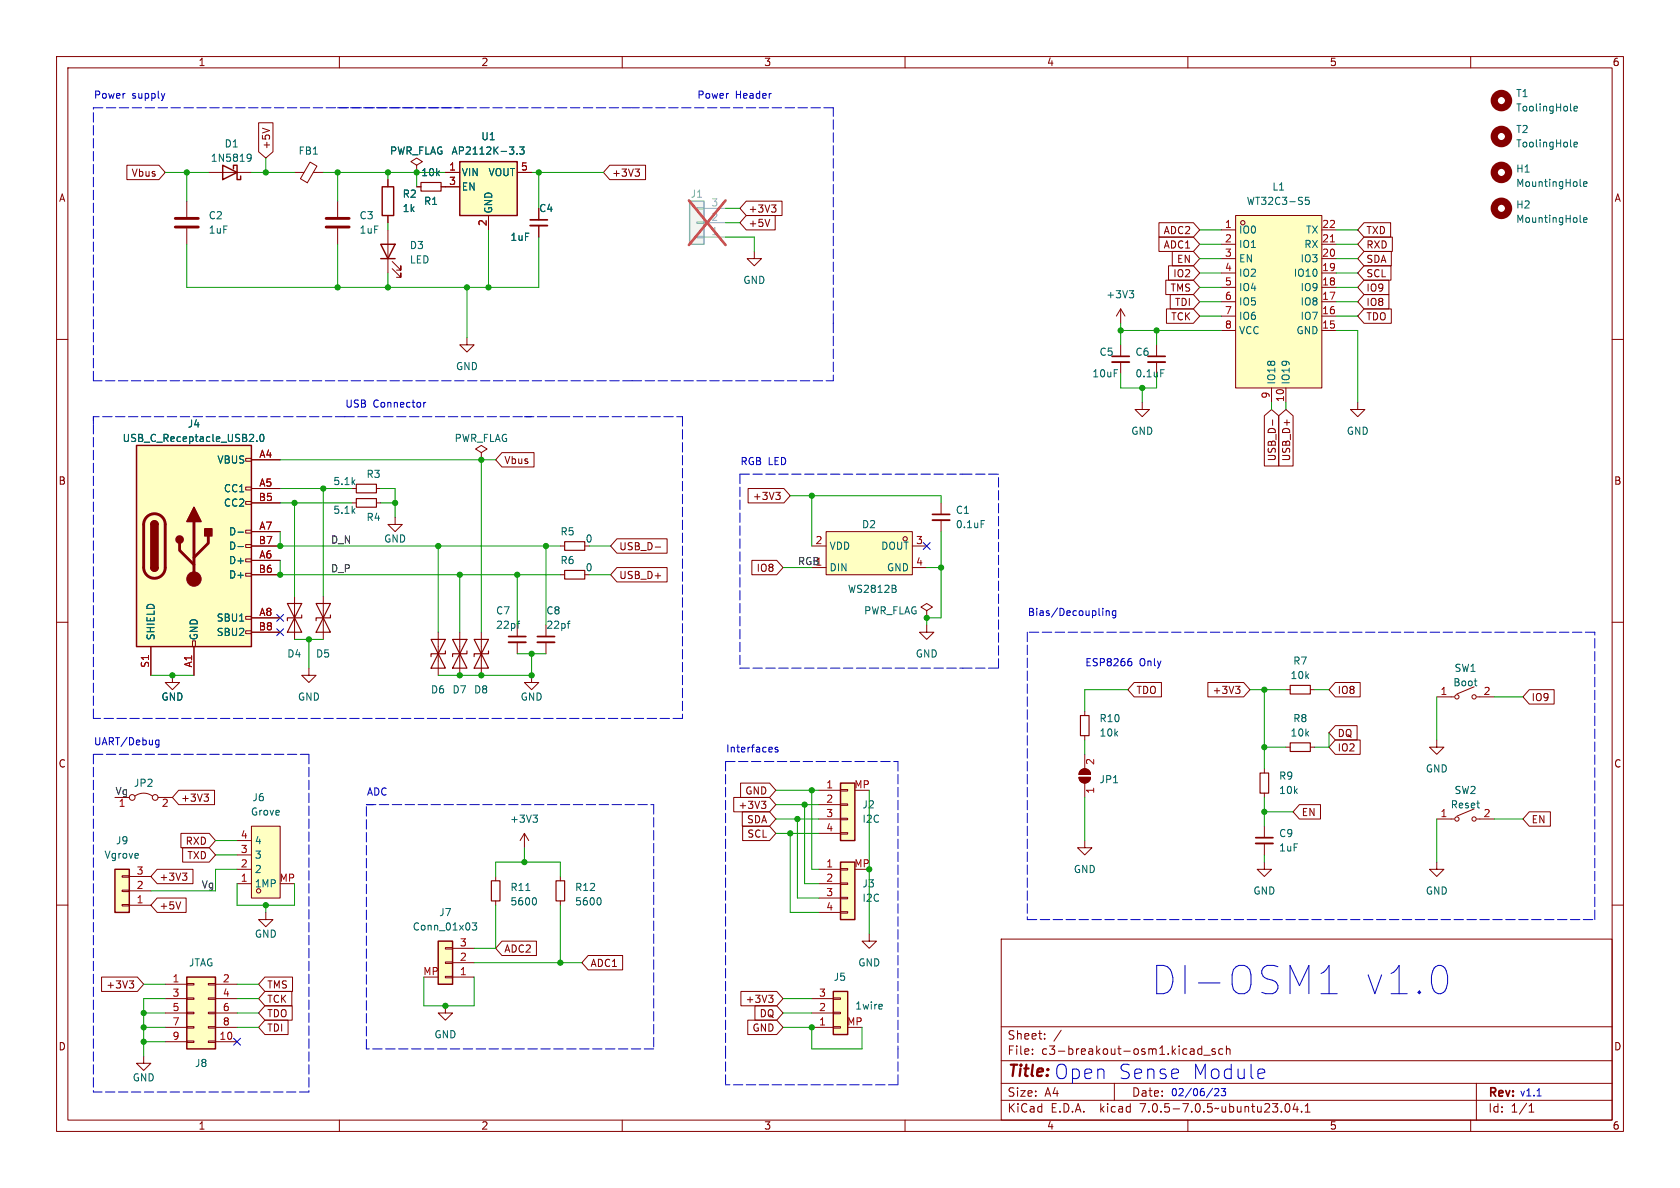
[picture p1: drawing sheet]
<svg xmlns="http://www.w3.org/2000/svg" width="297mm" height="210mm" viewBox="0 0 297 210" stroke-linecap="round" stroke-linejoin="round" font-family="sans-serif">
<g fill="none" stroke="#840000" stroke-width=".18">
<path d="M10 10h277v190h-277zM12 12h273v186h-273zM60 10v2M110 10v2M160 10v2M210 10v2M260 10v2M22.4 29.2h5.7l1.1 1.3-1.1 1.3h-5.7zM33 35.6v2.8M36.8 30.5h7.6M45.7 21.7h2.6v5.1l-1.3 1.1-1.3-1.1zM46.4 22.7l1.3 .4"/>
<path d="M52.1 30.5h1.6M54.8 28.7l1.2 .7-1.7 2.9-1.2-.7zM55.4 30.5h1.7M59.7 35.6v2.8M68.6 31.8v1.2M68.6 38.1v1.3M73.7 29.2l1-.6-1-.7-1.1 .7 1.1 .6v1.3M73.7 30.5h.1M73.7 33h.7M78 33h3.3M78.7 30.5h2.6M86.4 38.1v2.5"/>
<path d="M91.4 30.5h2.6M95.2 36.8v2.1M95.2 39.9v2M107.8 29.2h6.3v2.6h-6.3l-1.1-1.3zM112.3 29.9h.7l-.4 .5M112.8 30.4l.2 .2v.3l-.2 .3M131.9 35.6h6.4v2.5h-6.4l-1.1-1.3zM131.9 38.1h5.1v2.5h-5.1l-1.1-1.2zM136.1 38.8l-.4 1.2M136.4 36.2h.8l-.4 .5M136.9 36.7l.3 .3v.3l-.3 .2M204.9 39.4h6.1l1.1 1.2-1.1 1.3h-6.1z"/>
<path d="M218.4 38.1h15.3v30.5h-15.3zM241.1 39.4h4.7v2.5h-4.7l-1.1-1.3zM10 60h2M33 40.4v2.8M59.7 40.4v2.8M68.6 40.6v7.7M69.3 47.5l1.6 1.5v-.7v.7h-.8M69.3 46.2l1.6 1.6v-.8v.8h-.8M82.5 59.7v1.3h1.3l-1.3 1.2-1.2-1.2h1.2M133.3 44.5v1.2h1.3l-1.3 1.3-1.2-1.3h1.2M198.1 54.6v2.6M198.1 54.6l-.7 1.3"/>
<path d="M198.1 54.6l.8 1.3M204.9 41.9h6.1l1.1 1.3-1.1 1.3h-6.1zM206.1 49.5h4.9l1.1 1.3-1.1 1.3h-4.9zM206.2 54.6h4.8l1.1 1.3-1.1 1.3h-4.8zM206.6 47h4.4l1.1 1.3-1.1 1.2h-4.4zM206.9 52.1h4.1l1.1 1.2-1.1 1.3h-4.1zM207.2 44.4h3.8l1.1 1.3-1.1 1.3h-3.8zM215.9 40.6h2.5M215.9 58.4h2.5M215.9 55.9h2.5M215.9 53.3h2.5M215.9 50.8h2.5"/>
<path d="M215.9 48.3h2.5M215.9 43.2h2.5M215.9 45.7h2.5M233.7 40.6h2.5M233.7 58.4h2.5M233.7 55.9h2.5M233.7 53.3h2.5M233.7 50.8h2.5M233.7 48.3h2.5M233.7 43.2h2.5M233.7 45.7h2.5M241.1 41.9h5v2.6h-5l-1.1-1.3z"/>
<path d="M241.1 54.6h4.9v2.6h-4.9l-1.1-1.3zM241.1 52.1h4.4v2.5h-4.4l-1.1-1.3zM241.1 49.5h4.4v2.6h-4.4l-1.1-1.3zM241.1 47h4.8v2.5h-4.8l-1.1-1.2zM241.1 44.4h4.9v2.6h-4.9l-1.1-1.3zM285 60h2M198.1 61v2M198.1 64v2M201.9 71.1v1.3h1.3l-1.3 1.3-1.2-1.3h1.2M204.5 61v2M204.5 64v2M223.5 73.5l1.3-1.1 1.3 1.1v8.9h-2.6z"/>
<path d="M224.8 68.6v2.5M225 74.2v1M226.1 73.5l1.2-1.1 1.3 1.1v8.9h-2.5zM227.3 68.6v2.5M240 71.1v1.3h1.3l-1.3 1.3-1.2-1.3h1.2M43.4 98.8h1v.5h-1zM43.4 96.3h1v.5h-1zM43.4 93.7h1v.5h-1zM43.4 88.6h1v.6h-1zM43.4 86.1h1v.5h-1zM43.4 81h1v.5h-1zM44.4 96.5h5.1"/>
<path d="M44.4 88.9h5.1M44.4 86.4h5.1M44.4 81.3h5.1M44.4 99.1h5.1M44.4 94h5.1M62.2 88.9h.8M62.2 86.4h.8M66.5 88.9h.8M66.5 86.4h.8M69.8 91.4v1.3h-1.2l1.2 1.3 1.3-1.3h-1.3M85.1 80l1-.6-1-.7-1 .7 1 .6v1.3M85.1 81.3h.1"/>
<path d="M88.7 80h5.7v2.6h-5.7l-1.1-1.3zM99.1 96.5h.7M109.1 95.2h8.8v2.6h-8.8l-1.2-1.3zM115.8 96.7h1M132.3 86.4h6.3l1.1 1.2-1.1 1.3h-6.3zM132.9 99.1h4.4l1.1 1.2-1.1 1.3h-4.4zM137.1 87h.8l-.4 .5M137.7 87.5l.2 .3v.3l-.2 .2M143.5 96.5h2.5M146 94h15.3v7.6h-15.3zM161.3 96.5h2.5M166.4 88.9v2"/>
<path d="M166.4 91.9v2.1M10 110h2M26.7 114.3v5.1M30.5 119.4v1.3h-1.3l1.3 1.2 1.2-1.2h-1.2M34 113.3h.5v1h-.5zM34.3 114.3v5.1M43.4 111.5h1v.5h-1zM43.4 109h1v.5h-1zM43.4 101.3h1v.6h-1zM44.4 101.6h5.1M44.4 109.2h5.1M44.4 111.8h5.1"/>
<path d="M52.1 105.4v7.6M54.6 118.1v1.3h1.3l-1.3 1.3-1.3-1.3h1.3M57.1 105.4v7.6M77.5 111.8v7.6M81.3 111.8v7.6M85.1 111.8v7.6M91.4 110.5v2M91.4 113.5v2.1M94 119.4v1.3h1.2l-1.2 1.2-1.3-1.2h1.3M96.5 110.5v2M96.5 113.5v2.1M99.1 101.6h.7"/>
<path d="M109.1 100.3h8.8v2.6h-8.8l-1.2-1.3zM143.5 100.3h2.5M161.3 100.3h2.5M163.8 110.5v1.3h1.3l-1.3 1.2-1.2-1.2h1.2M163.8 108l1-.7-1-.6-1 .6 1 .7v1.2M163.8 109.2h.1M285 110h2M31.6 139.7h6.3v2.5h-6.3l-1.1-1.2zM130.9 138.4h5.1l1.2 1.3-1.2 1.3h-5.1zM144.8 139.7h3.8M148.6 139.6h1.3v.2h-1.3zM190.8 137.4h2a1.02 1.02 0 0 1-1 1 1.02 1.02 0 0 1-1-1z"/>
<path d="M191.1 136.2a1.02 1.02 0 0 1 1.1-.2 1.02 1.02 0 0 1 .6 .9h-2zM191.8 125.7v.8M191.8 130v.8M191.8 133.4v2.5M191.8 138.4v2.6M200.5 120.6h4.8v2.6h-4.8l-1.1-1.3zM213.5 120.6h6.4l1.1 1.3-1.1 1.3h-6.4zM218.4 121.3h.8l-.4 .5M219 121.8l.2 .2v.3l-.2 .3M223.5 135.9v.8M227.3 121.9h.8M227.3 132.1h.8"/>
<path d="M231.6 121.9h.8M231.6 132.1h.8M236.1 130.8h4.4v2.6h-4.4l-1.2-1.3zM236.1 128.3h3.8v2.5h-3.8l-1.2-1.3zM236.1 120.6h4.4v2.6h-4.4l-1.2-1.3zM254 130.8v1.3h1.3l-1.3 1.3-1.3-1.3h1.3M254 123.2h3.1M260.6 121.4l-3 1.3M261.1 123.2h3.1M270.4 121.9h4.4v2.6h-4.4l-1.2-1.3zM10 160h2M21.6 154.8h1.3v.3h-1.3z"/>
<path d="M21.6 157.4h1.3v.2h-1.3zM21.6 159.9h1.3v.2h-1.3zM22.9 157.5h3.8M22.9 154.9h3.8M23.9 140.7a2.54 2.54 0 0 1 3 0M27.8 158.7h5.1v2.6h-5.1l-1.1-1.3zM27.8 153.7h6.3v2.5h-6.3l-1.1-1.3zM27.9 141h2.6M31.9 159.4l-.4 1.3M32 147.3h5l1.1 1.3-1.1 1.3h-5zM32.3 154.3h.7l-.4 .5M32.3 149.9h4.7l1.1 1.2-1.1 1.3h-4.7z"/>
<path d="M32.8 154.8l.2 .3v.3l-.2 .2M36.1 140.4h.7l-.4 .5M36.6 140.9l.2 .2v.3l-.2 .2M41.9 156.2h2.5M41.9 153.7h2.5M41.9 151.1h2.5M41.9 148.6h2.5M44.4 146.1h5.1v12.7h-5.1zM87.6 154.9v.8M87.6 159.3v.7M92.7 147.3l-.8 1.3M92.7 147.3v2.6"/>
<path d="M92.7 147.3l.8 1.3M99.1 154.9v.8M99.1 159.3v.7M129.7 141h6.3l1.2 1.2-1.2 1.3h-6.3zM131.2 143.5h4.8l1.2 1.3-1.2 1.3h-4.8zM131.3 146h4.7l1.2 1.3-1.2 1.3h-4.7zM134.6 141.6h.8l-.4 .5M135.1 142.1l.3 .3v.3l-.3 .2M144.8 144.8h3.8M144.8 156.2h3.8M144.8 153.7h3.8M144.8 142.2h3.8"/>
<path d="M144.8 147.3h3.8M144.8 158.8h3.8M148.6 147.2h1.3v.2h-1.3zM148.6 144.7h1.3v.2h-1.3zM148.6 142.1h1.3v.3h-1.3zM148.6 158.6h1.3v.3h-1.3zM148.6 156.1h1.3v.2h-1.3zM148.6 153.5h1.3v.3h-1.3zM191.8 148.6v1.3h1.2l-1.2 1.2-1.3-1.2h1.3M223.5 152.4v1.3h1.3l-1.3 1.2-1.3-1.2h1.3M223.5 140.2v.8M223.5 146.1v2"/>
<path d="M223.5 149.1v2M229.7 142.2h3.7v2.6h-3.7l-1.1-1.3zM254 152.4v1.3h1.3l-1.3 1.2-1.3-1.2h1.3M254 144.8h3.1M260.6 143l-3 1.3M261.1 144.8h3.1M270.4 143.5h3.7v2.6h-3.7l-1.2-1.3zM285 160h2M18 172.7h6.3l1.1 1.3-1.1 1.3h-6.3zM22.8 173.4h.8l-.4 .5M22.9 160h3.8M23.4 173.9l.2 .2v.3l-.2 .3"/>
<path d="M29.2 179.1h3.8M29.2 176.5h3.8M29.2 174h3.8M33 178.9h1.3v.3h-1.3zM33 176.4h1.3v.3h-1.3zM33 173.9h1.3v.2h-1.3zM36.8 178.9h1.3v.3h-1.3zM36.8 176.4h1.3v.3h-1.3zM36.8 173.9h1.3v.2h-1.3zM38.1 179.1h3.8M38.1 176.5h3.8M38.1 174h3.8"/>
<path d="M46.8 175.3h4.8v2.5h-4.8l-1.1-1.3zM46.8 172.7h4.9v2.6h-4.9l-1.1-1.3zM46.8 177.8h4.9v2.5h-4.9l-1.1-1.2zM47 161.3v1.3h-1.3l1.3 1.2 1.3-1.2h-1.3M78.7 167.5h1.3v.3h-1.3zM78.7 170.1h1.3v.2h-1.3zM78.7 172.6h1.3v.2h-1.3zM78.7 177.8v1.3h1.3l-1.3 1.2-1.2-1.2h1.2M80 172.7h3.8M80 170.2h3.8M80 167.6h3.8M88.7 166.4h6.1v2.5h-6.1l-1.1-1.3z"/>
<path d="M104 168.9h6.1v2.6h-6.1l-1.1-1.3zM131 175.3h6.3l1.1 1.2-1.1 1.3h-6.3zM133.5 177.8h3.8l1.1 1.3-1.1 1.2h-3.8zM135.9 175.9h.8l-.5 .5M136.4 176.4l.3 .3v.3l-.3 .2M143.5 179.1h3.8M143.5 176.5h3.8M144.8 161.3h3.8M147.3 176.4h1.3v.3h-1.3zM147.3 178.9h1.3v.3h-1.3zM148.6 161.2h1.3v.2h-1.3zM153.7 165.1v1.3h1.2l-1.2 1.2-1.3-1.2h1.3"/>
<path d="M177 166h108v32h-108zM25.4 186.7v1.3h1.3l-1.3 1.2-1.3-1.2h1.3M29.2 181.6h3.8M29.2 184.2h3.8M33 184h1.3v.3h-1.3zM33 181.5h1.3v.2h-1.3zM36.8 184h1.3v.3h-1.3zM36.8 181.5h1.3v.2h-1.3zM38.1 181.6h3.8M38.1 184.2h3.8M46.8 180.3h4.1v2.6h-4.1l-1.1-1.3zM60 198v2"/>
<path d="M110 198v2M132.2 180.3h5.1l1.1 1.3-1.1 1.3h-5.1zM143.5 181.6h3.8M147.3 181.5h1.3v.2h-1.3zM160 198v2M177 194.5h108M177 191.5h108M177 187.5h108M177 181.5h108M182.5 186.3v.1M182.5 185.5v.1M184.7 183.6v.1"/>
<path d="M184.7 182.8v.1M187.6 182.1l-1.3 2M197 191.5v3M210 198v2M212.5 184.9v1.5M212.5 185.5l-.5-.1-.3 .3v.4l.2 .2h.6M212.8 186.5h1.2M214.8 185.5l-.3-.1-.3 .2 .1 .2 .5 .2v.3h-.6M216.2 185.5l-.5-.1-.2 .3v.4l.1 .2h.6M216.8 185.5l.2-.1 .4 .1 .1 .9M216.8 184.9v1.5M226.5 196.5v.1"/>
<path d="M227.3 195.2l.2-.1a.81 .81 0 0 1 .6 .6 .81 .81 0 0 1-.3 .8l-.1 .1a.81 .81 0 0 1-.4-1.4zM229 195l-.4 1.1h.9M229.3 195.6v1M230.1 196.5v.1M230.7 196.6h.9M230.7 195.5l.5-.4v1.5M260 198v2M261 191.5v6.5M270.3 196.6h.9M270.3 195.5l.4-.4v1.5"/>
<circle cx="219.7" cy="39.4" r=".38"/>
<circle cx="160" cy="95.3" r=".38"/>
<circle cx="257.6" cy="123.2" r=".38"/>
<circle cx="260.6" cy="123.2" r=".38"/>
<circle cx="23.4" cy="141" r=".51"/>
<circle cx="27.4" cy="141" r=".51"/>
<circle cx="45.7" cy="157.5" r=".38"/>
<circle cx="257.6" cy="144.8" r=".38"/>
<circle cx="260.6" cy="144.8" r=".38"/>
</g>
<g fill="none" stroke="#840000" stroke-width=".2">
<path d="M74.4 32.3h3.6v1.5h-3.6zM63 88.1h3.5v1.6h-3.5zM63 85.6h3.5v1.5h-3.5zM99.8 95.8h3.6v1.5h-3.6zM50.8 106.7h2.5l-1.2 2.5zM52.1 109.2l1.2 2.6h-2.5zM53.3 108.7v.5h-2.5v.5M55.9 106.7h2.5l-1.3 2.5zM57.1 109.2l1.3 2.6h-2.5zM58.4 108.7v.5h-2.5v.5M76.2 113h2.5l-1.2 2.6zM77.5 115.6l1.2 2.5h-2.5z"/>
<path d="M78.7 115.1v.5h-2.5v.5M80 113h2.5l-1.2 2.6zM81.3 115.6l1.2 2.5h-2.5zM82.5 115.1v.5h-2.5v.5M83.8 113h2.6l-1.3 2.6zM85.1 115.6l1.3 2.5h-2.6zM86.4 115.1v.5h-2.6v.5M99.8 100.8h3.6v1.6h-3.6zM191 126.5h1.5v3.5h-1.5zM222.8 136.7h1.5v3.5h-1.5zM228.1 121.2h3.5v1.5h-3.5zM228.1 131.3h3.5v1.5h-3.5z"/>
<path d="M86.9 155.7h1.5v3.6h-1.5zM98.3 155.7h1.5v3.6h-1.5z"/>
</g>
<path d="M93.7 39.9h3.1M196.6 64h3M202.9 64h3.1M164.8 91.9h3.1M89.9 113.5h3.1M95 113.5h3M222 149.1h3" fill="none" stroke="#840000" stroke-width=".33"/>
<path d="M93.7 38.9h3.1M196.6 63h3M202.9 63h3.1M164.8 90.9h3.1M89.9 112.5h3.1M95 112.5h3M222 148.1h3" fill="none" stroke="#840000" stroke-width=".3"/>
<g fill="none" stroke="#840000" stroke-width="1.3">
<circle cx="265.4" cy="17.8" r="1.27"/>
<circle cx="265.4" cy="24.1" r="1.27"/>
<circle cx="265.4" cy="36.8" r="1.27"/>
<circle cx="265.4" cy="30.5" r="1.27"/>
</g>
<g fill="none" stroke="#006464" stroke-width=".18">
<path d="M278.3 19.2l.6-.1-.1-.3h-.4l-.1 .2v.6h.5M43.9 27.2l.4 .2a.84 .84 0 0 1-.3 1.1h-.2M44.4 27.8l-.1 .2h-.4M91.4 27.1v.1M91.9 26h.7l-.4 .5 .4 .1v.5l-.2 .1-.5-.1M231.4 34.9h-.6l-.1 .6 .2-.1h.5l.1 .2-.1 .4-.2 .1-.5-.1M278.3 25.6l.6-.2-.1-.2-.4-.1-.1 .2v.6h.5M279.4 39.3h.1M279.4 32.9l.1 .1M280 38.9l.6-.1-.1-.3h-.4l-.1 .1v.7h.5M280 32.5l.6-.1-.1-.2-.4-.1-.1 .2v.6h.5M199.6 51.4h.8l-.4 .5"/>
<path d="M200.2 51.9l.2 .2v.3l-.2 .2M45.4 77.9v.1M46.1 76.9l.1-.1a.68 .68 0 0 1 .5 .6 .68 .68 0 0 1-.5 .6l-.1-.1-.2-.3zM205.2 65.3h.6M42.1 94.1h.9M42.1 96.6h.9M173.5 92h.6M91.4 110.2h.5M91.9 109.8l-.3 .1M100.3 110.2h.5M100.8 109.8l-.3 .1M158.3 104.1l.1 .2-.1 .4"/>
<path d="M158.3 103.6v.3M260.6 120.4h.5M261 121.2h.1M94.2 144.1h.8l-.4 .5M94.7 158.8l.1 .4-.1 .7M94.8 144.6l.2 .2v.3l-.2 .3M106.1 158.8l.2 .4-.2 .7M83.5 163.1h.8l-.5 .5 .4 .1v.6l-.2 .1-.5-.1M155.8 177.5l.2 .3-.6 .2M155.9 178.3l-.1 .1"/>
</g>
<g fill="#ffffc2" stroke="#ffffc2" stroke-width=".18">
<path d="M218.4 38.1h15.3v30.5h-15.3z"/>
<path d="M146 94h15.3v7.6h-15.3z"/>
<path d="M147.3 175.3h2.6v7.6h-2.6z"/>
<path d="M33 172.7h5.1v12.7h-5.1z"/>
<path d="M44.4 146.1h5.1v12.7h-5.1z"/>
<path d="M20.3 153.7h2.6v7.6h-2.6z"/>
<path d="M24.1 78.7h20.3v35.6h-20.3z"/>
<path d="M81.3 28.6h10.1v9.5h-10.1z"/>
<path d="M148.6 138.4h2.5v10.2h-2.5z"/>
<path d="M148.6 152.4h2.5v10.2h-2.5z"/>
<path d="M77.5 166.4h2.5v7.6h-2.5z"/>
</g>
<path d="M235.2 42.8h.7" fill="none" stroke="#a90000" stroke-width=".18"/>
<g fill="#840000" stroke="#840000" stroke-width=".18">
<path d="M190.8 137.4h2a1.02 1.02 0 0 1-1 1 1.02 1.02 0 0 1-1-1z"/>
<path d="M191.1 136.2a1.02 1.02 0 0 1 1.1-.2 1.02 1.02 0 0 1 .6 .9h-2z"/>
<circle cx="34.3" cy="102.4" r="1.27"/>
</g>
<g fill="none" stroke="#840000" stroke-width=".25">
<path d="M39.4 29.2l2.5 1.3-2.5 1.3zM41.3 29.8v-.6h.6v2.6h.6v-.7M67.6 33h2v5.1h-2zM81.3 28.6h10.1v9.5h-10.1zM67.3 43.2h2.5l-1.2 2.5zM67.3 45.7h2.5M24.1 78.7h20.3v35.6h-20.3zM26.7 92.7a.64 .64 0 0 1 .6-.6 .64 .64 0 0 1 .6 .6M26.7 100.3a.64 .64 0 0 0 .6 .7 .64 .64 0 0 0 .6-.7M148.6 138.4h2.5v10.2h-2.5zM20.3 153.7h2.6v7.6h-2.6zM148.6 152.4h2.5v10.2h-2.5z"/>
<path d="M33 172.7h5.1v12.7h-5.1zM77.5 166.4h2.5v7.6h-2.5zM147.3 175.3h2.6v7.6h-2.6z"/>
</g>
<path d="M31 38.6h4.1M57.7 38.6h4M31 40.1h4.1M57.7 40.1h4M26 91.4a1.9 1.9 0 0 1 2-.4 1.9 1.9 0 0 1 1.2 1.7v7.6a1.91 1.91 0 0 1-1.9 1.9 1.91 1.91 0 0 1-1.9-1.9v-7.8l.2-.6zM31.7 96v1.3l2.6 2.5M34.3 92.2v10.2M36.8 94.7v1.3l-2.5 2.6" fill="none" stroke="#840000" stroke-width=".51"/>
<g fill="#840000" stroke="#840000" stroke-width=".25">
<path d="M26.7 100.3h1.2a.64 .64 0 0 1-.6 .7 .64 .64 0 0 1-.6-.7z"/>
<path d="M26.7 92.7h1.2v7.6h-1.2z"/>
<path d="M26.9 92.3a.64 .64 0 0 1 .6-.2 .64 .64 0 0 1 .4 .6h-1.2z"/>
<path d="M34.3 89.7l1.3 2.5h-2.6z"/>
<path d="M36.2 93.5h1.3v1.2h-1.3z"/>
<circle cx="31.7" cy="95.4" r=".63"/>
</g>
<path d="M121.9 35.6h2.6v7.6h-2.6z" fill="#f0f0f0" stroke="#f0f0f0" stroke-width=".18"/>
<path d="M123.2 36.7h1.3v.3h-1.3zM123.2 39.2h1.3v.3h-1.3zM124.5 39.4h3.8M124.5 36.8h3.8M123.2 41.8h1.3v.2h-1.3zM124.5 41.9h3.8" fill="none" stroke="#a1a1a1" stroke-width=".18"/>
<path d="M121.9 35.6h2.6v7.6h-2.6z" fill="none" stroke="#a1a1a1" stroke-width=".25"/>
<path d="M121.8 35.4l6.5 7.9M128.3 35.4l-6.5 7.9" fill="none" stroke="#eb3a3d" stroke-width=".46"/>
<g fill="none" stroke="#0000c2" stroke-width=".18">
<path d="M29.1 16.5l-.3 .9M136.2 16.5h.2M74.9 71.1v.9M75.3 71.1l-.4 .3M195 107.5v.2M195 108v.8M195.6 108v.8M195.6 108.1l.1-.1h.3l.1 .8M197.3 108h-.4l-.3 .2 .2 .5h.5M197.3 108v1l-.3 .2h-.3M199.6 116.9h.3l.2 .3-.1 .4-.4 .1M199.7 116.4h.3"/>
<path d="M27.5 131.4l.2 .3 .4-.1M28.1 130.8v1l-.2 .3-.3-.1M28.1 130.9l-.4-.1-.2 .3M137.5 132.2l-.3-.1-.2 .2 .1 .2 .4 .1v.3h-.5M233.5 175.7h2.9M233.5 172.1l.5-.2 1-1.2v5M255.7 171.6l.2 1v1.2l-.2 .9M214.4 192.4l-1.1 1.6M214.7 192.5l.5-.1 .3 .4-.8 .9h.8M215.9 192.4h.8l-.4 .5 .3 .1v.6l-.2 .1-.5-.1M222.7 189l.8 .1 .1 .5-1.2 .2M223.5 190.5l-.8 .2"/>
<path d="M271.7 193.7h.8"/>
</g>
<g fill="none" stroke="#0000c2" stroke-width=".18" stroke-dasharray="1.7 .6">
<path d="M16.5 19.1h64.8M59.7 19.1h52.1M147.3 19.1h-35.5M147.3 57.2v-38.1M147.3 57.2v10.1M16.5 67.3v-48.2M16.5 73.7v1.2M61 73.7h33M61 73.7h-44.5M92.7 73.7h6.4M99.1 73.7h21.5M111.8 67.3h-95.3"/>
<path d="M111.8 67.3h35.5M120.6 73.7v53.3M130.8 83.8v34.3M130.8 83.8h39.4M170.2 83.8h6.3M130.8 118.1h39.4M170.2 118.1h6.3M176.5 118.1v-34.3M181.6 111.8v50.8M281.9 111.8h-100.3M16.5 127v-53.3M16.5 133.4v59.6"/>
<path d="M16.5 133.4h38.1M54.6 133.4v59.6M120.6 127h-104.1M128.3 134.6v50.8M128.3 134.6h30.4M158.7 134.6v50.8M64.8 142.2h50.8M64.8 142.2h1.2M115.6 142.2v43.2M181.6 162.6h100.3M281.9 162.6v-50.8M54.6 193h-38.1"/>
<path d="M64.8 185.4v-43.2M115.6 185.4h-50.8M128.3 185.4v6.4M158.7 191.8h-30.4M158.7 185.4v6.4"/>
</g>
<g fill="none" stroke="#009600" stroke-width=".18">
<path d="M29.2 30.5h7.6M33 30.5v5.1M44.4 30.5h7.7M47 27.9v2.6M57.1 30.5h21.6M59.7 30.5v5.1M68.6 30.5v1.3M68.6 39.4v1.2M73.7 30.5v2.5M94 30.5h12.7M95.2 30.5v6.3M128.3 36.8h2.5"/>
<path d="M128.3 39.4h2.5M59.7 43.2v7.6M68.6 48.3v2.5M82.5 50.8v8.9M86.4 40.6v10.2M95.2 41.9v8.9h-62.2v-7.6M128.3 41.9h5v2.6M198.1 57.2v3.8M198.1 58.4h17.8M204.5 58.4v2.6M212.1 50.8h3.8M212.1 40.6h3.8"/>
<path d="M212.1 45.7h3.8M212.1 43.2h3.8M212.1 48.3h3.8M212.1 53.3h3.8M212.1 55.9h3.8M236.2 50.8h3.8M236.2 58.4h3.8v12.7M236.2 40.6h3.8M236.2 45.7h3.8M236.2 43.2h3.8M236.2 48.3h3.8M236.2 53.3h3.8"/>
<path d="M236.2 55.9h3.8M198.1 66v2.6h6.4v-2.6M201.9 68.6v2.5M224.8 71.1v1.3M227.3 71.1v1.3M49.5 88.9h12.7M49.5 94v2.5h49.6M49.5 99.1v2.5h49.6M49.5 86.4h12.7M49.5 81.3h38.1M52.1 88.9v16.5M57.1 86.4v19"/>
<path d="M67.3 88.9h2.5M67.3 86.4h2.5v5M77.5 96.5v15.3M85.1 81.3v30.5M96.5 96.5v14M104.1 96.5h3.8M139.7 87.6h26.7v1.3M143.5 87.6v8.9M166.4 94v15.2h-2.6v1.3M26.7 119.4h7.6M52.1 113h5M54.6 113v5.1"/>
<path d="M81.3 101.6v10.2M91.4 101.6v8.9M91.4 115.6h5.1M94 115.6v3.8h-16.5M104.1 101.6h3.8M138.4 100.3h5.1M163.8 100.3h2.6M137.2 139.7h7.6M143.5 139.7v14h1.3M153.7 139.7v25.4M191.8 130.8v2.6M199.4 121.9h-7.6v3.8"/>
<path d="M221 121.9h6.3M223.5 132.1h3.8M223.5 121.9v14M232.4 121.9h2.5M234.9 129.5v2.6h-2.5M254 123.2v7.6M264.2 123.2h5M38.1 151.1h3.8M38.1 148.6h3.8M41.9 153.7h-3.8v3.8h-11.4M41.9 156.2v3.8h10.2v-3.8M87.6 154.9v-2.5h11.5v2.5"/>
<path d="M92.7 149.9v2.5M137.2 144.8h7.6M137.2 147.3h7.6M137.2 142.2h7.6M139.7 147.3v14h5.1M141 144.8v14h3.8M142.2 142.2v14h2.6M191.8 141v7.6M223.5 143.5h5.1M223.5 141v5.1M223.5 151.1v1.3M254 144.8v7.6"/>
<path d="M264.2 144.8h5M25.4 174h3.8M25.4 179.1h3.8M29.2 176.5h-3.8v10.2M41.9 174h3.8M41.9 176.5h3.8M41.9 179.1h3.8M47 160v1.3M74.9 172.7v5.1h8.9v-5.1M83.8 170.2h19.1M87.6 160v7.6h-3.8M99.1 160v10.2"/>
<path d="M138.4 176.5h5.1M138.4 179.1h5.1M25.4 184.2h3.8M25.4 181.6h3.8M41.9 181.6h3.8M138.4 181.6h5.1v3.8h8.9v-3.8"/>
</g>
<path d="M163.2 95.9l1.2 1.2M164.4 95.9l-1.2 1.2M48.9 108.6l1.2 1.2M48.9 111.2l1.2 1.2M50.1 108.6l-1.2 1.2M50.1 111.2l-1.2 1.2M41.3 183.5l1.2 1.3M42.5 183.5l-1.2 1.3" fill="none" stroke="#000084" stroke-width=".18"/>
<g fill="#009600" stroke="#009600" stroke-width=".18">
<circle cx="47" cy="160" r=".46"/>
<circle cx="81.3" cy="119.4" r=".46"/>
<circle cx="85.1" cy="119.4" r=".46"/>
<circle cx="81.3" cy="101.6" r=".46"/>
<circle cx="91.4" cy="101.6" r=".46"/>
<circle cx="94" cy="119.4" r=".46"/>
<circle cx="54.6" cy="113" r=".46"/>
<circle cx="94" cy="115.6" r=".46"/>
<circle cx="25.4" cy="181.6" r=".46"/>
<circle cx="25.4" cy="184.2" r=".46"/>
<circle cx="25.4" cy="179.1" r=".46"/>
<circle cx="153.7" cy="153.7" r=".46"/>
<circle cx="143.5" cy="139.7" r=".46"/>
<circle cx="198.1" cy="58.4" r=".46"/>
<circle cx="204.5" cy="58.4" r=".46"/>
<circle cx="201.9" cy="68.6" r=".46"/>
<circle cx="223.5" cy="121.9" r=".46"/>
<circle cx="223.5" cy="132.1" r=".46"/>
<circle cx="99.1" cy="170.2" r=".46"/>
<circle cx="143.5" cy="181.6" r=".46"/>
<circle cx="92.7" cy="152.4" r=".46"/>
<circle cx="78.7" cy="177.8" r=".46"/>
<circle cx="139.7" cy="147.3" r=".46"/>
<circle cx="141" cy="144.8" r=".46"/>
<circle cx="142.2" cy="142.2" r=".46"/>
<circle cx="163.8" cy="109.2" r=".46"/>
<circle cx="166.4" cy="100.3" r=".46"/>
<circle cx="143.5" cy="87.6" r=".46"/>
<circle cx="223.5" cy="143.5" r=".46"/>
<circle cx="73.7" cy="30.5" r=".46"/>
<circle cx="68.6" cy="30.5" r=".46"/>
<circle cx="95.2" cy="30.5" r=".46"/>
<circle cx="86.4" cy="50.8" r=".46"/>
<circle cx="82.5" cy="50.8" r=".46"/>
<circle cx="57.1" cy="86.4" r=".46"/>
<circle cx="49.5" cy="96.5" r=".46"/>
<circle cx="52.1" cy="88.9" r=".46"/>
<circle cx="49.5" cy="101.6" r=".46"/>
<circle cx="30.5" cy="119.4" r=".46"/>
<circle cx="59.7" cy="50.8" r=".46"/>
<circle cx="68.6" cy="50.8" r=".46"/>
<circle cx="59.7" cy="30.5" r=".46"/>
<circle cx="47" cy="30.5" r=".46"/>
<circle cx="33" cy="30.5" r=".46"/>
<circle cx="85.1" cy="81.3" r=".46"/>
<circle cx="77.5" cy="96.5" r=".46"/>
<circle cx="69.8" cy="88.9" r=".46"/>
<circle cx="96.5" cy="96.5" r=".46"/>
</g>
<g font-size="7" fill="#0000c2">
<text x="203.2" y="176.3">DI-OSM1</text>
<text x="240.4" y="176.3">v1.0</text>
</g>
<g font-size="3.5" fill="#0000c2">
<text x="186.2" y="191">Open</text>
<text x="197.5" y="191">Sense</text>
<text x="210.4" y="191">Module</text>
</g>
<text font-size="2.8" fill="#840000" x="178" y="190.8">Title:</text>
<g font-size="2.1" fill="#840000">
<text x="178" y="183.9">Sheet:</text>
<text x="178" y="186.6">File:</text>
<text x="184" y="186.6">c3-breakout-osm1.kicad_sch</text>
<text x="178" y="196.8">KiCad</text>
<text x="178" y="194">Size:</text>
<text x="184.6" y="194">A4</text>
<text x="185.7" y="196.8">E.D.A.</text>
<text x="194.4" y="196.8">kicad</text>
<text x="200" y="194">Date:</text>
<text x="201.5" y="196.8">7.0.5-7.0.5~ubuntu23.04.1</text>
<text x="263" y="194.2">Rev:</text>
<text x="263" y="196.8">Id:</text>
<text x="267" y="196.8">1/1</text>
</g>
<g font-size="1.8" fill="#840000">
<text x="35" y="11.8">1</text>
<text x="85" y="11.8">2</text>
<text x="135" y="11.8">3</text>
<text x="185" y="11.8">4</text>
<text x="235" y="11.8">5</text>
<text x="285" y="11.8">6</text>
<text x="47.9" y="26.5" transform="rotate(-90 47.9 26.5)">+5V</text>
<text x="10.4" y="35.8">A</text>
<text x="23.2" y="31.4">Vbus</text>
<text x="108.1" y="31.4">+3V3</text>
<text x="285.4" y="35.8">A</text>
<text x="132.2" y="37.7">+3V3</text>
<text x="132.2" y="40.3">+5V</text>
<text x="205.7" y="41.6">ADC2</text>
<text x="241.5" y="41.6">TXD</text>
<text x="205.7" y="44.1">ADC1</text>
<text x="208.1" y="46.6">EN</text>
<text x="241.5" y="44.1">RXD</text>
<text x="241.5" y="46.6">SDA</text>
<text x="206.9" y="51.7">TMS</text>
<text x="207.4" y="49.2">IO2</text>
<text x="241.5" y="51.7">IO9</text>
<text x="241.5" y="49.2">SCL</text>
<text x="207" y="56.8">TCK</text>
<text x="207.7" y="54.3">TDI</text>
<text x="241.5" y="56.8">TDO</text>
<text x="241.5" y="54.3">IO8</text>
<text x="89.1" y="82.2">Vbus</text>
<text x="225.7" y="81.6" transform="rotate(-90 225.7 81.6)">USB_D-</text>
<text x="228.2" y="81.6" transform="rotate(-90 228.2 81.6)">USB_D+</text>
<text x="10.3" y="85.8">B</text>
<text x="133.1" y="88.5">+3V3</text>
<text x="285.3" y="85.8">B</text>
<text x="109.4" y="97.4">USB_D-</text>
<text x="133.7" y="101.2">IO8</text>
<text x="109.4" y="102.5">USB_D+</text>
<text x="200.8" y="122.8">TDO</text>
<text x="214.3" y="122.8">+3V3</text>
<text x="236.4" y="122.8">IO8</text>
<text x="270.7" y="124.1">IO9</text>
<text x="236.4" y="130.5">DQ</text>
<text x="10.3" y="135.8">C</text>
<text x="236.4" y="133">IO2</text>
<text x="285.3" y="135.8">C</text>
<text x="31.9" y="141.9">+3V3</text>
<text x="130.5" y="143.2">+3V3</text>
<text x="131.7" y="140.6">GND</text>
<text x="32.8" y="149.5">RXD</text>
<text x="132" y="145.7">SDA</text>
<text x="132.1" y="148.2">SCL</text>
<text x="230" y="144.4">EN</text>
<text x="270.7" y="145.7">EN</text>
<text x="28.1" y="155.9">+3V3</text>
<text x="33.1" y="152">TXD</text>
<text x="28.1" y="160.9">+5V</text>
<text x="89.1" y="168.6">ADC2</text>
<text x="104.3" y="171.1">ADC1</text>
<text x="18.8" y="174.9">+3V3</text>
<text x="47.1" y="177.4">TCK</text>
<text x="47.1" y="174.9">TMS</text>
<text x="47.1" y="180">TDO</text>
<text x="131.8" y="177.4">+3V3</text>
<text x="134.3" y="180">DQ</text>
<text x="10.3" y="185.8">D</text>
<text x="47.1" y="182.5">TDI</text>
<text x="133" y="182.5">GND</text>
<text x="285.3" y="185.8">D</text>
<text x="35" y="199.8">1</text>
<text x="85" y="199.8">2</text>
<text x="135" y="199.8">3</text>
<text x="185" y="199.8">4</text>
<text x="235" y="199.8">5</text>
<text x="285" y="199.8">6</text>
</g>
<g font-size="1.8" fill="#0000c2">
<text x="16.5" y="17.5">Power</text>
<text x="23.2" y="17.5">supply</text>
<text x="123.2" y="17.5">Power</text>
<text x="129.9" y="17.5">Header</text>
<text x="61" y="72.1">USB</text>
<text x="65.9" y="72.1">Connector</text>
<text x="130.8" y="82.3">RGB LED</text>
<text x="181.6" y="109">Bias/Decoupling</text>
<text x="191.8" y="117.9">ESP8266</text>
<text x="201.3" y="117.9">Only</text>
<text x="16.5" y="131.8">UART/Debug</text>
<text x="128.3" y="133.1">Interfaces</text>
<text x="64.8" y="140.7">ADC</text>
<text x="206.9" y="193.9">02/06/23</text>
<text x="268.6" y="193.9">v1.1</text>
</g>
<g font-size="1.8" fill="#006464">
<text x="268" y="17.3">T1</text>
<text x="268" y="23.7">T2</text>
<text x="268" y="19.9">ToolingHole</text>
<text x="37.2" y="28.8">1N5819</text>
<text x="39.7" y="26.2">D1</text>
<text x="52.7" y="27.5">FB1</text>
<text x="68.9" y="27.5">PWR_FLAG AP2112K-3.3</text>
<text x="85" y="25">U1</text>
<text x="268" y="26.2">ToolingHole</text>
<text x="71.1" y="35.1">R2</text>
<text x="74.4" y="31.3">10k</text>
<text x="81.5" y="31.3">VIN</text>
<text x="81.5" y="33.8">EN</text>
<text x="86.3" y="31.3">VOUT</text>
<text x="224.9" y="33.8">L1</text>
<text x="268" y="30.7">H1</text>
<text x="268" y="33.2">MountingHole</text>
<text x="36.8" y="38.9">C2</text>
<text x="36.8" y="41.5">1uF</text>
<text x="63.5" y="38.9">C3</text>
<text x="63.5" y="41.5">1uF</text>
<text x="71.1" y="37.7">1k</text>
<text x="74.9" y="36.4">R1</text>
<text x="87.2" y="37.8" transform="rotate(-90 87.2 37.8)">GND</text>
<text x="95.3" y="37.7">C4</text>
<text x="218.9" y="41.5">IO0</text>
<text x="220.3" y="36.4">WT32C3-S5</text>
<text x="230.9" y="41.5">TX</text>
<text x="268" y="37">H2</text>
<text x="268" y="39.6">MountingHole</text>
<text x="72.4" y="44.2">D3</text>
<text x="72.4" y="46.7">LED</text>
<text x="90.2" y="42.7">1uF</text>
<text x="218.9" y="44">IO1</text>
<text x="218.9" y="46.5">EN</text>
<text x="229.9" y="46.5">IO3</text>
<text x="230.6" y="44">RX</text>
<text x="131.4" y="50.4">GND</text>
<text x="195.5" y="52.9">+3V3</text>
<text x="218.9" y="49.1">IO2</text>
<text x="218.9" y="51.6">IO4</text>
<text x="228.7" y="49.1">IO10</text>
<text x="229.9" y="51.6">IO9</text>
<text x="218.9" y="54.2">IO5</text>
<text x="218.9" y="56.7">IO6</text>
<text x="218.9" y="59.2">VCC</text>
<text x="229.2" y="59.2">GND</text>
<text x="229.9" y="56.7">IO7</text>
<text x="229.9" y="54.2">IO8</text>
<text x="80.6" y="65.6">GND</text>
<text x="194.3" y="63.1">C5</text>
<text x="200.7" y="63.1">C6</text>
<text x="193" y="66.9">10uF</text>
<text x="200.7" y="66.9">0.1uF</text>
<text x="225.6" y="68.1" transform="rotate(-90 225.6 68.1)">IO18</text>
<text x="228.2" y="68.1" transform="rotate(-90 228.2 68.1)">IO19</text>
<text x="33.1" y="75.8">J4</text>
<text x="199.9" y="77">GND</text>
<text x="238" y="77">GND</text>
<text x="21.6" y="78.3">USB_C_Receptacle_USB2.0</text>
<text x="38.4" y="82.1">VBUS</text>
<text x="80.3" y="78.3">PWR_FLAG</text>
<text x="39.6" y="87.2">CC1</text>
<text x="39.6" y="89.7">CC2</text>
<text x="58.9" y="85.9">5.1k</text>
<text x="64.7" y="84.6">R3</text>
<text x="40.5" y="94.8">D-</text>
<text x="58.9" y="91">5.1k</text>
<text x="64.7" y="92.3">R4</text>
<text x="99" y="94.8">R5</text>
<text x="152.3" y="93.5">D2</text>
<text x="168.9" y="91">C1</text>
<text x="168.9" y="93.5">0.1uF</text>
<text x="40.5" y="99.9">D+</text>
<text x="40.5" y="97.3">D-</text>
<text x="67.9" y="96.1">GND</text>
<text x="99" y="99.9">R6</text>
<text x="103.5" y="96.1">0</text>
<text x="103.5" y="101.2">0</text>
<text x="146.6" y="101.2">DIN</text>
<text x="146.6" y="97.3">VDD</text>
<text x="155.8" y="97.3">DOUT</text>
<text x="156.8" y="101.2">GND</text>
<text x="40.5" y="102.4">D+</text>
<text x="149.8" y="105">WS2812B</text>
<text x="27.5" y="113.3" transform="rotate(-90 27.5 113.3)">SHIELD</text>
<text x="35.1" y="113.3" transform="rotate(-90 35.1 113.3)">GND</text>
<text x="38.3" y="110">SBU1</text>
<text x="38.3" y="112.6">SBU2</text>
<text x="87.6" y="108.8">C7</text>
<text x="87.6" y="111.3">22pf</text>
<text x="96.5" y="108.8">C8</text>
<text x="96.5" y="111.3">22pf</text>
<text x="152.7" y="108.8">PWR_FLAG</text>
<text x="50.7" y="116.4">D4</text>
<text x="55.8" y="116.4">D5</text>
<text x="161.8" y="116.4">GND</text>
<text x="228.6" y="117.7">R7</text>
<text x="257.1" y="118.9">SW1</text>
<text x="28.5" y="124">GND</text>
<text x="52.6" y="124">GND</text>
<text x="76.1" y="122.7">D6</text>
<text x="79.9" y="122.7">D7</text>
<text x="83.7" y="122.7">D8</text>
<text x="92" y="124">GND</text>
<text x="228.1" y="120.2">10k</text>
<text x="256.9" y="121.5">Boot</text>
<text x="194.3" y="127.8">R10</text>
<text x="194.3" y="130.4">10k</text>
<text x="228.1" y="130.4">10k</text>
<text x="228.6" y="127.8">R8</text>
<text x="226.1" y="138">R9</text>
<text x="252" y="136.7">GND</text>
<text x="23.6" y="139.3">JP2</text>
<text x="44.6" y="141.8">J6</text>
<text x="152.4" y="143.1">J2</text>
<text x="194.3" y="138.6">JP1</text>
<text x="226.1" y="140.5">10k</text>
<text x="256.4" y="143.1">Reset</text>
<text x="257.1" y="140.5">SW2</text>
<text x="20.4" y="149.4">J9</text>
<text x="44.3" y="144.3">Grove</text>
<text x="45" y="149.4">4</text>
<text x="90.1" y="145.6">+3V3</text>
<text x="152.4" y="145.6">I2C</text>
<text x="226.1" y="148.1">C9</text>
<text x="18.4" y="152">Vgrove</text>
<text x="45" y="154.5">2</text>
<text x="45" y="152">3</text>
<text x="189.8" y="154.5">GND</text>
<text x="226.1" y="150.7">1uF</text>
<text x="45" y="157">1MP</text>
<text x="90.2" y="157.7">R11</text>
<text x="90.2" y="160.2">5600</text>
<text x="101.6" y="157.7">R12</text>
<text x="101.6" y="160.2">5600</text>
<text x="152.4" y="157">J3</text>
<text x="152.4" y="159.6">I2C</text>
<text x="221.5" y="158.3">GND</text>
<text x="252" y="158.3">GND</text>
<text x="45" y="165.9">GND</text>
<text x="72.9" y="164.7">Conn_01x03</text>
<text x="77.6" y="162.1">J7</text>
<text x="33.3" y="171">JTAG</text>
<text x="147.3" y="173.5">J5</text>
<text x="151.7" y="171">GND</text>
<text x="151.1" y="178.6">1wire</text>
<text x="76.7" y="183.7">GND</text>
<text x="23.4" y="191.3">GND</text>
<text x="34.4" y="188.8">J8</text>
</g>
<g font-size="1.8" fill="#a90000">
<text x="79.3" y="30.2">1</text>
<text x="79.3" y="32.8">3</text>
<text x="92" y="30.2">5</text>
<text x="86.1" y="40" transform="rotate(-90 86.1 40)">2</text>
<text x="216.5" y="40.4">1</text>
<text x="233.7" y="40.4">22</text>
<text x="216.5" y="42.9">2</text>
<text x="216.5" y="45.5">3</text>
<text x="233.7" y="45.5">20</text>
<text x="233.7" y="42.9">21</text>
<text x="216.5" y="48">4</text>
<text x="216.5" y="50.5">5</text>
<text x="216.5" y="53.1">6</text>
<text x="233.7" y="53.1">17</text>
<text x="233.7" y="50.5">18</text>
<text x="233.7" y="48">19</text>
<text x="216.5" y="55.6">7</text>
<text x="216.5" y="58.2">8</text>
<text x="233.7" y="58.2">15</text>
<text x="233.7" y="55.6">16</text>
<text x="224.5" y="70.5" transform="rotate(-90 224.5 70.5)">9</text>
<text x="227.1" y="71.1" transform="rotate(-90 227.1 71.1)">10</text>
<text x="45.8" y="81">A4</text>
<text x="45.7" y="88.6">B5</text>
<text x="45.8" y="86.1">A5</text>
<text x="45.8" y="93.7">A7</text>
<text x="45.7" y="101.3">B6</text>
<text x="45.7" y="96.3">B7</text>
<text x="45.8" y="98.8">A6</text>
<text x="144.1" y="96.3">2</text>
<text x="161.9" y="96.3">3</text>
<text x="161.9" y="100.1">4</text>
<text x="45.7" y="111.5">B8</text>
<text x="45.8" y="109">A8</text>
<text x="26.4" y="118.1" transform="rotate(-90 26.4 118.1)">S1</text>
<text x="34" y="118.1" transform="rotate(-90 34 118.1)">A1</text>
<text x="254.6" y="122.9">1</text>
<text x="262.2" y="122.9">2</text>
<text x="193.7" y="135.3" transform="rotate(-90 193.7 135.3)">2</text>
<text x="20.9" y="142.9">1</text>
<text x="28.5" y="142.9">2</text>
<text x="146" y="139.4">1</text>
<text x="146" y="142">2</text>
<text x="151" y="139.4">MP</text>
<text x="193.7" y="140.4" transform="rotate(-90 193.7 140.4)">1</text>
<text x="42.5" y="148.3">4</text>
<text x="146" y="144.5">3</text>
<text x="146" y="147.1">4</text>
<text x="254.6" y="144.5">1</text>
<text x="262.2" y="144.5">2</text>
<text x="24.1" y="154.7">3</text>
<text x="42.5" y="156">1</text>
<text x="42.5" y="153.4">2</text>
<text x="42.5" y="150.9">3</text>
<text x="49.4" y="156">MP</text>
<text x="146" y="153.4">1</text>
<text x="146" y="156">2</text>
<text x="151" y="153.4">MP</text>
<text x="24.1" y="159.8">1</text>
<text x="24.1" y="157.2">2</text>
<text x="146" y="158.5">3</text>
<text x="146" y="161">4</text>
<text x="81.2" y="167.4">3</text>
<text x="30.4" y="173.7">1</text>
<text x="39.3" y="173.7">2</text>
<text x="74.8" y="172.5">MP</text>
<text x="81.2" y="172.5">1</text>
<text x="81.2" y="169.9">2</text>
<text x="30.4" y="176.3">3</text>
<text x="30.4" y="178.8">5</text>
<text x="39.3" y="176.3">4</text>
<text x="39.3" y="178.8">6</text>
<text x="144.7" y="178.8">2</text>
<text x="144.7" y="176.3">3</text>
<text x="30.4" y="181.4">7</text>
<text x="30.4" y="183.9">9</text>
<text x="38.7" y="183.9">10</text>
<text x="39.3" y="181.4">8</text>
<text x="144.7" y="181.4">1</text>
<text x="149.7" y="181.4">MP</text>
</g>
<text font-size="1.8" fill="#989898" x="122" y="35.1">J1</text>
<g font-size="1.8" fill="#aaa">
<text x="125.7" y="41.7">1</text>
<text x="125.7" y="39.1">2</text>
<text x="125.7" y="36.6">3</text>
</g>
<g font-size="1.8" fill="#0f0f0f">
<text x="58.4" y="101.3">D_P</text>
<text x="58.4" y="96.2">D_N</text>
<text x="141" y="100">RGB1</text>
<text x="20.3" y="140.6">Vg</text>
<text x="35.6" y="157.1">Vg</text>
</g>
</svg>
